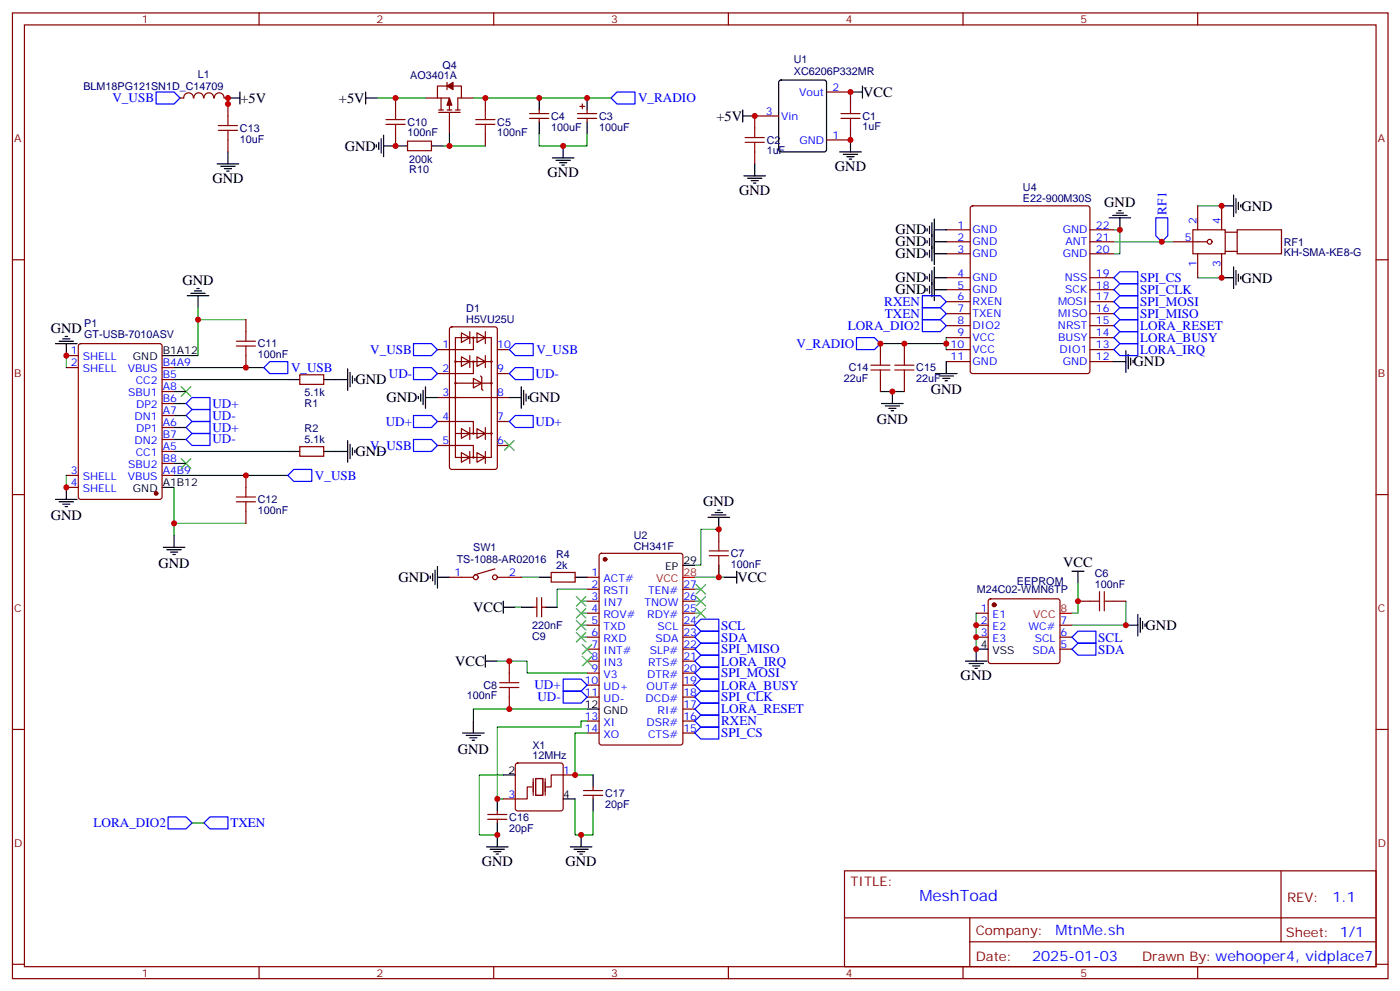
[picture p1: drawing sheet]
<svg xmlns="http://www.w3.org/2000/svg" width="413mm" height="292mm" viewBox="0 0 413 292" stroke-linecap="round" stroke-linejoin="round" font-family="sans-serif">
<g fill="none" stroke="#870000" stroke-width=".35">
<path d="M3.7 3.8h405.3v284.3h-405.3zM7.2 7.3h398.3v277.3h-398.3zM76.3 3.8v3.5M145.5 3.8v3.5M214.6 3.8v3.5M283.8 3.8v3.5M352.9 3.8v3.5M53.1 28.9h1M54.2 28.8a1.41 1.41 0 0 1 1.4-1.5 1.41 1.41 0 0 1 1.4 1.5M57.1 28.8a1.41 1.41 0 0 1 1.5-1.5 1.41 1.41 0 0 1 1.4 1.5M60.1 28.8a1.41 1.41 0 0 1 1.4-1.5 1.41 1.41 0 0 1 1.4 1.5M63.2 28.8a1.41 1.41 0 0 1 1.4-1.5 1.41 1.41 0 0 1 1.4 1.5"/>
<path d="M66.1 28.9h1.1M67.2 30.6v3.5M116.6 28.9v3.5M116.6 39.4v3.6M125.4 28.9h3.5M128.9 28.9h3.5v3.5M129.3 33.1h6.3M129.3 32.4h1.4M130 28.9v3.5M131.7 25.3h-2.8v3.6M131.7 24.3v2.1M131.7 32.4h1.4"/>
<path d="M132.4 33.1v6.3M133.5 25.3h2.5v3.6h-1.1v3.5M134.2 32.4h1.4M136 28.9h3.5M143 28.9v3.5M143 39.4v3.6M156.1 33.4h5.6M156.1 34.9h5.6M158.9 32.4v1M158.9 34.9v1M170.2 33.4h5.6M170.2 34.9h5.6"/>
<path d="M170.9 31.3h1.4M171.6 30.6v1.4M173 32.4v1M173 34.9v1M229.4 34.1h-7v3.6M243.6 27.1h7v3.5M250.6 37.7v3.5h-7M67.2 41.2v3.5M120.1 41.6h7v2.8h-7zM222.4 44.7v3.6M3.7 76.5h3.5M278.8 67.7h7.1"/>
<path d="M278.8 71.2h7.1M278.8 74.7h7.1M286.1 60.8l.5-.2h33.9l.5 .2 .2 .5v48l-.3 .5-.4 .2h-33.9l-.5-.2-.2-.5v-48zM321.2 67.7h7M321.2 71.2h7M321.2 74.7h7M345.9 71.2h9.8M351.5 67.7h9.5v7h-9.5zM352.9 60.6v7.1M352.9 74.7v7.1M360 60.6v7.1M360 74.7v7.1"/>
<path d="M361 74h3.6M361 68.4h3.6M364.6 67.7h13v7h-13zM405.5 76.5h3.5M72.5 94.1v3.5M132.7 96.4l.4-.2h12.7l.7 .5v40.8l-.4 .7h-13l-.6-.4-.1-40.9zM134.2 99.4h10.6v35.3h-10.6zM136 98l2.4 1.4-2.4 1.4zM138.4 97.6v3.6M139.5 99.4v3.5h-10.6M140.5 98l2.5 1.4-2.5 1.4zM143 97.6v3.6"/>
<path d="M278.8 81.8h7.1M278.8 85.3h7.1M278.8 88.8h7.1M278.8 92.4h7.1M278.8 95.9h7.1M278.8 99.4h7.1M321.2 81.8h7M321.2 85.3h7M321.2 88.8h7M321.2 92.4h7M321.2 95.9h7M321.2 99.4h7"/>
<path d="M19.5 108.2h3.6M19.5 104.7h3.6M23.3 101.4l.5-.2h23.3l.6 .4 .1 44.7-.5 .7h-23.5l-.7-.4v-44.7zM47.8 108.2h3.5M47.8 111.8h3.5M47.8 115.3h3.5M47.8 118.8h3.5M72.5 104.7v3.5M88.3 110.3h7.1v2.9h-7.1zM128.9 117.1h21.2M134.2 106.5h10.6M134.2 112.8h10.6"/>
<path d="M136 105.1l2.4 1.4-2.4 1.4zM138.4 104.7v3.5M139.5 111.4l2.5 1.4-2.5 1.4zM139.5 106.5v3.5h-10.6M140.5 105.1l2.5 1.4-2.5 1.4zM141.6 110.7l.4 .4v3.5l.3 .3M143 104.7v3.5M146.5 102.9h3.6M146.5 110h3.6M259.4 101.2v3.5M259.4 111.8v3.5M266.5 101.2v3.5"/>
<path d="M266.5 111.8v3.5M278.8 102.9h7.1M278.8 106.5h7.1M321.2 102.9h7M321.2 106.5h7M19.5 140h3.6M47.8 140h3.5M47.8 122.3h3.5M47.8 125.9h3.5M47.8 129.4h3.5M47.8 132.9h3.5M47.8 136.5h3.5"/>
<path d="M72.5 140v3.5M88.3 131.5h7.1v2.8h-7.1zM128.9 124.1h10.6v3.5M128.9 131.2h10.6v3.5M134.2 127.6h10.6M136 126.2l2.4 1.4-2.4 1.4zM136 133.3l2.4 1.4-2.4 1.4zM138.4 125.9v3.5M138.4 132.9v3.6M140.5 126.2l2.5 1.4-2.5 1.4zM140.5 133.3l2.5 1.4-2.5 1.4zM143 125.9v3.5"/>
<path d="M143 132.9v3.6M146.5 124.1h3.6M146.5 131.2h3.6M3.7 145.6h3.5M19.5 143.5h3.6M72.5 150.6v3.5M211.8 155.9v3.5M405.5 145.6h3.5M132.4 170h7.1M145.8 167.5l-6 1.8M146.5 170h7.1M157.1 178.8h1.1"/>
<path d="M158.2 176v5.6M159.6 176v5.6M159.6 178.8h1.1M162.4 168.6h7.1v2.8h-7.1zM173 170h3.5M173 173.5h3.5M173 177h3.5M176.8 163.1l.4-.2h23.3l.7 .4v55.4l-.4 .6-23.6 .1-.6-.5-.1-55.3zM201.2 173.5h3.6M201.2 177h3.6M211.8 166.4v3.6M291.4 176.5l.5-.2h19.7l.5 .2 .2 .5v17.7l-.2 .5-.5 .2h-19.7l-.5-.3-.2-.4v-17.7z"/>
<path d="M317.6 177h3.6M328.2 177h3.6M150.1 194.7v3.5M173 180.6h3.5M173 184.1h3.5M173 187.6h3.5M173 191.1h3.5M173 194.7h3.5M173 198.2h3.5M201.2 180.6h3.6M201.2 184.1h3.6M201.2 187.6h3.6"/>
<path d="M201.2 191.1h3.6M201.2 194.7h3.6M201.2 198.2h3.6M287.7 180.6h3.5M287.7 184.1h3.5M287.7 187.6h3.5M312.3 184.1h3.6M312.3 187.6h3.6M312.3 191.1h3.6M3.7 214.8h3.5M150.1 205.2v3.6M173 201.7h3.5"/>
<path d="M173 205.2h3.5M173 212.3h3.5M173 215.8h3.5M201.2 201.7h3.6M201.2 205.2h3.6M201.2 212.3h3.6M201.2 215.8h3.6M201.2 208.8h3.6M405.5 214.8h3.5M143.7 239.8h5.7M146.5 238.8v1M148.3 235.2h3.5"/>
<path d="M152.1 224.9l.4-.3h12.7l.5 .3 .2 .5v12.7l-.2 .5-.5 .2h-12.7l-.5-.3-.2-.4v-12.7zM165.9 228.2h3.6M171.9 232.8h5.7M171.9 234.2h5.7M174.8 231.7v1.1M174.8 234.2v1M143.7 241.2h5.7M146.5 241.2v1.1M248.8 256.4h156.7v28.2h-156.7zM377.5 256.4v20.9M248.9 270.2h156.5M285.8 277.3h119.6"/>
<path d="M285.8 270.2v14.2M3.7 283.9h3.5M76.3 284.6v3.5M145.5 284.6v3.5M214.6 284.6v3.5M283.8 284.6v3.5M352.9 284.6v3.5M405.5 283.9h3.5"/>
<circle cx="356.4" cy="71.2" r=".71"/>
<circle cx="139.5" cy="99.4" r=".18"/>
<circle cx="134.2" cy="117.1" r=".18"/>
<circle cx="134.2" cy="112.8" r=".18"/>
<circle cx="134.2" cy="106.5" r=".18"/>
<circle cx="139.5" cy="106.5" r=".18"/>
<circle cx="144.8" cy="112.8" r=".18"/>
<circle cx="144.8" cy="106.5" r=".18"/>
<circle cx="139.5" cy="134.7" r=".18"/>
<circle cx="139.5" cy="127.6" r=".18"/>
<circle cx="144.8" cy="127.6" r=".18"/>
<circle cx="140.2" cy="170" r=".71"/>
<circle cx="145.8" cy="170" r=".71"/>
</g>
<g fill="#870000" stroke="#870000" stroke-width=".35">
<path d="M132.4 28.9l.7 2.1h-1.4z"/>
<path d="M131.7 25.3l1.8-1v2.1z"/>
<circle cx="178.3" cy="164.7" r=".53"/>
<circle cx="46" cy="145.3" r=".53"/>
<circle cx="292.9" cy="178.1" r=".53"/>
</g>
<g fill="none" stroke="#000" stroke-width=".35">
<path d="M67.2 28.9h3.5M70.7 27.1v3.5M107.7 28.9h3.6M107.7 27.1v3.5M113 39.8v6.3M158.9 28.9v3.5M158.9 35.9v3.5M173 28.9v3.5M173 35.9v3.5M218.9 34.1h3.5M218.9 32.4v3.5M229.7 23.8l.5-.2h12.7l.6 .4 .1 20-.5 .7h-12.9l-.7-.4-.1-20z"/>
<path d="M250.6 27.1h3.5M254.1 25.3v3.6M64 48.3h6.3M65.1 49h4.2M66.1 49.7h2.1M66.8 50.4h.7M67.2 44.7v3.6M110.9 42.6v.7M111.6 41.9v2.1M112.3 40.9v4.2M113 43h7.1M127.1 43h3.6"/>
<path d="M162.8 46.5h6.3M163.8 47.2h4.3M164.9 47.9h2.1M165.6 48.6h.7M165.9 43v3.5M219.2 51.8h6.4M220.3 52.5h4.2M221.3 53.2h2.1M222 53.9h.7M222.4 48.3v3.5M247.4 44.7h6.4M248.5 45.4h4.2"/>
<path d="M249.6 46.1h2.1M250.3 46.8h.7M250.6 41.2v3.5M363.5 57.4v6.4M364.2 58.5v4.2M364.9 59.5v2.2M273.2 67.3v.7M273.2 70.8v.7M273.2 74.4v.7M273.9 66.6v2.1M273.9 70.1v2.1M273.9 73.7v2.1"/>
<path d="M274.6 65.5v11.3M274.6 79.7v7.7M275.3 67.7h3.5M275.3 64.5v13.4M275.3 78.6v9.9M275.3 71.2h3.5M275.3 74.7h3.5M326.8 64.1h6.4M327.9 63.4h4.2M328.9 62.7h2.1M329.6 62h.7M330 64.1v3.6"/>
<path d="M360 60.6h3.5M363.5 78.6v6.3M364.2 79.7v4.2M365.6 60.3v.7M18.5 99.8h2.1M19.2 99.1h.7M55.2 87.1h6.3M56.2 86.4h4.3M57.3 85.7h2.1M58 84.9h.7M58.3 87.1v3.5M273.2 81.4v.7"/>
<path d="M273.2 84.9v.8M273.9 80.7v2.1M273.9 84.2v2.2M275.3 81.8h3.5M275.3 85.3h3.5M360 81.8h3.5M364.9 80.7v2.1M365.6 81.4v.7M16.4 101.2h6.3M17.4 100.5h4.3M19.5 101.2v3.5M47.8 104.7h3.5"/>
<path d="M84.8 111.8h3.5M95.4 111.8h7M102.4 108.6v6.3M103.2 109.6v4.3M103.9 110.7v2.1M104.6 111.4v.7M123.3 116.7v.7M124 116v2.1M124.7 114.9v4.3M125.4 117.1h3.5M125.4 113.9v6.3M150.1 117.1h3.5"/>
<path d="M153.6 113.9v6.3M154.3 114.9v4.3M155 116v2.1M155.7 116.7v.7M259.8 118.8h6.3M260.8 119.5h4.3M263 115.3v3.5M275.7 110h6.3M276.7 110.7h4.3M277.8 111.4h2.1M278.5 112.1h.7M278.8 106.5v3.5"/>
<path d="M328.2 106.5h3.6M331.8 103.3v6.3M332.5 104.4v4.2M333.2 105.4v2.1M333.9 106.1v.7M84.8 132.9h3.5M95.4 132.9h7M102.4 129.8v6.3M103.2 130.8v4.2M103.9 131.9v2.1M104.6 132.6v.7M261.9 120.2h2.1"/>
<path d="M262.6 120.9h.7M16.4 147h6.3M17.4 147.7h4.3M18.5 148.4h2.1M19.2 149.2h.7M19.5 143.5v3.5M47.8 143.5h3.5M51.3 157.6v3.5M208.6 152.3h6.4M209.7 151.6h4.2M210.7 150.9h2.2M211.5 150.2h.7"/>
<path d="M211.8 152.3v3.6M48.1 161.1h6.4M49.2 161.9h4.2M50.2 162.6h2.2M50.9 163.3h.7M126.8 169.6v.7M127.5 168.9v2.1M128.2 167.9v4.2M128.9 170h3.5M128.9 166.8v6.3M148.3 178.8h3.5M148.3 177v3.6"/>
<path d="M153.6 178.8h3.5M158.9 170h3.5M160.7 178.8h3.5M169.5 170h3.5M201.2 166.4h3.6M213.6 170h3.5M217.1 168.2v3.5M315.9 168.2h3.5M317.6 168.2v3.5M143 194.7h3.5M143 192.9v3.5M284.5 194.7h6.3"/>
<path d="M285.5 195.4h4.3M286.6 196.1h2.1M287.3 196.8h.7M291.2 191.1h-3.5v3.6M331.8 184.1h3.5M335.3 180.9v6.4M336 182v4.2M336.7 183v2.1M337.4 183.7v.7M136.3 215.8h6.4M137.4 216.5h4.2M138.4 217.2h2.1"/>
<path d="M139.1 217.9h.7M139.5 212.3v3.5M173 208.8h3.5M146.5 235.2v3.6M148.3 228.2h3.5M165.9 235.2h3.6M174.8 228.2v3.5M174.8 235.2v3.6M143.4 249.3h6.3M144.4 250h4.3M145.5 250.8h2.1M146.2 251.5h.7"/>
<path d="M146.5 242.3v7M168.1 249.3h6.3M169.1 250h4.3M170.2 250.8h2.1M170.9 251.5h.7M171.2 245.8v3.5"/>
</g>
<path d="M201.2 170h3.6M312.3 180.6h3.6" fill="none" stroke="#f00" stroke-width=".35"/>
<g fill="none" stroke="#008700" stroke-width=".35">
<path d="M67.2 28.9v1.7M111.3 28.9h14.1M132.4 39.4v3.6M139.5 28.9h40.6M158.9 39.4v3.6h14.1v-3.6M130.7 43h12.3M328.2 67.7h1.8v7h-1.8M328.2 71.2h17.7M352.9 60.6h7.1M58.3 90.6v14.1h-7M58.3 94.1h14.2M278.8 99.4v3.5"/>
<path d="M352.9 81.8h7.1M19.5 104.7v3.5M51.3 108.2h26.5M51.3 115.3h3.5M51.3 118.8h3.5M51.3 111.8h33.5M259.4 115.3h7.1M259.4 101.2h19.4M19.5 140v3.5M51.3 140h33.5M51.3 129.4h3.5M51.3 136.5h3.5"/>
<path d="M51.3 132.9h33.5M51.3 125.9h3.5M51.3 122.3h3.5M51.3 143.5v14.1M51.3 154.1h21.2M211.8 155.9h-5.3v10.5h-1.7M151.8 178.8h1.8M153.6 170h5.3M171.2 177h1.8M173 173.5h-8.8v5.3M204.8 170h8.8M204.8 177h1.7"/>
<path d="M204.8 173.5h1.7M211.8 166.4v3.6M317.6 171.7v8.9h-1.7M331.8 177v7.1h-15.9M146.5 194.7h8.9v3.5h17.6M171.2 180.6h1.8M171.2 184.1h1.8M171.2 187.6h1.8M204.8 180.6h1.7M287.7 180.6v10.5M173 215.8h-3.5v12.4h5.3M173 212.3h-1.8v1.8h-24.7v21.1h1.8"/>
<path d="M173 208.8h-33.5v3.5M148.3 228.2h-7v17.6h5.2M169.5 235.2v10.6h5.3v-7M56.6 242.3h3.5"/>
</g>
<g fill="none" stroke="#00f" stroke-width=".35">
<path d="M46 27.1h5.3l1.8 1.8-1.8 1.7h-5.3zM180.1 28.9l1.7-1.8h5.3v3.5h-5.3zM340.6 64.1h3.5v5.3l-1.8 1.8-1.7-1.8zM252.4 99.4h5.3l1.7 1.8-1.7 1.7h-5.3zM271.8 87.1h5.3l1.7 1.7-1.7 1.8h-5.3zM271.8 90.6h5.3l1.7 1.8-1.7 1.7h-5.3zM271.8 94.1h5.3l1.7 1.8-1.7 1.7h-5.3zM328.2 81.8l1.8-1.8h5.3v3.5h-5.3zM328.2 99.4l1.8-1.8h5.3v3.6h-5.3zM328.2 88.8l1.8-1.7h5.3v3.5h-5.3zM330 83.5h5.3v3.6h-5.3l-1.8-1.8zM330 94.1h5.3v3.5h-5.3l-1.8-1.7z"/>
<path d="M330 90.6h5.3v3.5h-5.3l-1.8-1.7zM54.8 118.8l1.8-1.7h5.3v3.5h-5.3zM77.8 108.2l1.7-1.7h5.3v3.5h-5.3zM121.8 108.2h5.3l1.8 1.8-1.8 1.8h-5.3zM121.8 101.2h5.3l1.8 1.7-1.8 1.8h-5.3zM150.1 102.9l1.7-1.7h5.3v3.5h-5.3zM151.8 108.2h5.3v3.6h-5.3l-1.7-1.8zM330 101.2h5.3v3.5h-5.3l-1.8-1.8zM54.8 122.3l1.8-1.7h5.3v3.5h-5.3zM54.8 129.4l1.8-1.8h5.3v3.6h-5.3zM56.6 124.1h5.3v3.5h-5.3l-1.8-1.7zM84.8 140l1.8-1.8h5.3v3.5h-5.3z"/>
<path d="M121.8 129.4h5.3l1.8 1.8-1.8 1.7h-5.3zM121.8 122.3h5.3l1.8 1.8-1.8 1.8h-5.3zM150.1 124.1l1.7-1.8h5.3v3.6h-5.3zM165.9 200h5.3l1.8 1.7-1.8 1.8h-5.3zM204.8 198.2l1.7-1.8h5.3v3.6h-5.3zM204.8 191.1l1.7-1.7h5.3v3.5h-5.3zM204.8 184.1l1.7-1.8h5.3v3.5h-5.3zM204.8 187.6l1.7-1.8h5.3v3.6h-5.3zM206.5 192.9h5.3v3.5h-5.3l-1.7-1.7zM315.9 187.6l1.7-1.8h5.3v3.6h-5.3zM317.6 189.4h5.3v3.5h-5.3l-1.7-1.8zM165.9 203.5h5.3l1.8 1.7-1.8 1.8h-5.3z"/>
<path d="M204.8 215.8l1.7-1.7h5.3v3.5h-5.3zM204.8 205.2l1.7-1.7h5.3v3.5h-5.3zM204.8 208.8l1.7-1.8h5.3v3.5h-5.3zM204.8 201.7l1.7-1.7h5.3v3.5h-5.3zM206.5 210.5h5.3v3.6h-5.3l-1.7-1.8zM49.5 240.5h5.3l1.8 1.8-1.8 1.8h-5.3zM60.1 242.3l1.8-1.8h5.3v3.6h-5.3z"/>
</g>
<g fill="none" stroke="#3c3" stroke-width=".35">
<path d="M53.4 113.9l2.8 2.8M56.2 113.9l-2.8 2.8M53.4 135l2.8 2.9M56.2 135l-2.8 2.9M148.7 129.8l2.8 2.8M151.5 129.8l-2.8 2.8M169.8 175.6l2.8 2.8M169.8 179.1l2.8 2.9M172.6 175.6l-2.8 2.8M172.6 179.1l-2.8 2.9M205.1 179.1l2.8 2.9M205.1 172.1l2.8 2.8"/>
<path d="M205.1 175.6l2.8 2.8M207.9 179.1l-2.8 2.9M207.9 172.1l-2.8 2.8M207.9 175.6l-2.8 2.8M169.8 186.2l2.8 2.8M169.8 182.7l2.8 2.8M171.6 189.7l2.8 2.8M171.6 193.3l2.8 2.8M172.6 186.2l-2.8 2.8M172.6 182.7l-2.8 2.8M174.4 189.7l-2.8 2.8M174.4 193.3l-2.8 2.8"/>
</g>
<g fill="none" stroke="#a10000" stroke-width=".35">
<path d="M64.3 38.4h5.7M64.3 37h5.7M67.2 34.1v2.9M67.2 38.4v2.8M113.7 36.6h5.7M113.7 35.2h5.7M116.6 32.4v2.8M116.6 36.6v2.8M140.2 36.6h5.6M140.2 35.2h5.6M143 32.4v2.8M143 36.6v2.8"/>
<path d="M222.4 37.7v2.8M247.8 33.4h5.6M247.8 34.9h5.6M250.6 30.6v2.8M250.6 34.9v2.8M219.6 40.5h5.6M219.6 41.9h5.6M222.4 41.9v2.8M72.5 97.6v2.9M69.6 101.9h5.7M69.6 100.5h5.7M72.5 101.9v2.8"/>
<path d="M256.6 108.9h5.7M256.6 107.5h5.7M259.4 104.7v2.8M259.4 108.9v2.9M263.7 108.9h5.6M263.7 107.5h5.6M266.5 104.7v2.8M266.5 108.9v2.9M69.6 147.7h5.7M69.6 146.3h5.7M72.5 143.5v2.8M72.5 147.7v2.9"/>
<path d="M211.8 159.4v2.8M209 163.6h5.6M209 162.2h5.6M211.8 163.6v2.8M321.2 177h2.8M324 174.2v5.6M325.4 177h2.8M325.4 174.2v5.6M150.1 198.2v2.8M147.2 202.4h5.7M147.2 201h5.7M150.1 202.4v2.8"/>
</g>
<path d="M156.8 231.7h-1.4v3.5h-3.6M157.1 229.2v5M157.8 229.2h2.1v5h-2.1zM160.7 229.2v5M165.9 228.2h-3.5v3.5h-1.4" fill="none" stroke="#870012" stroke-width=".35"/>
<g fill="#c00">
<circle cx="278.8" cy="101.2" r=".88"/>
<circle cx="266.5" cy="101.2" r=".88"/>
<circle cx="263" cy="115.3" r=".88"/>
<circle cx="211.8" cy="170" r=".88"/>
<circle cx="19.5" cy="104.7" r=".88"/>
<circle cx="19.5" cy="143.5" r=".88"/>
<circle cx="287.7" cy="191.1" r=".88"/>
<circle cx="287.7" cy="184.1" r=".88"/>
<circle cx="287.7" cy="187.6" r=".88"/>
<circle cx="330" cy="67.7" r=".88"/>
<circle cx="342.3" cy="71.2" r=".88"/>
<circle cx="331.8" cy="184.1" r=".88"/>
<circle cx="171.2" cy="245.8" r=".88"/>
<circle cx="169.5" cy="228.2" r=".88"/>
<circle cx="146.5" cy="245.8" r=".88"/>
<circle cx="146.5" cy="235.2" r=".88"/>
<circle cx="250.6" cy="41.2" r=".88"/>
<circle cx="250.6" cy="27.1" r=".88"/>
<circle cx="222.4" cy="34.1" r=".88"/>
<circle cx="259.4" cy="101.2" r=".88"/>
<circle cx="158.9" cy="28.9" r=".88"/>
<circle cx="132.4" cy="43" r=".88"/>
<circle cx="165.9" cy="43" r=".88"/>
<circle cx="173" cy="28.9" r=".88"/>
<circle cx="51.3" cy="154.1" r=".88"/>
<circle cx="58.3" cy="94.1" r=".88"/>
<circle cx="67.2" cy="28.9" r=".88"/>
<circle cx="72.5" cy="108.2" r=".88"/>
<circle cx="72.5" cy="140" r=".88"/>
<circle cx="143" cy="28.9" r=".88"/>
<circle cx="116.6" cy="43" r=".88"/>
<circle cx="116.6" cy="28.9" r=".88"/>
<circle cx="317.6" cy="177" r=".88"/>
<circle cx="150.1" cy="208.8" r=".88"/>
<circle cx="150.1" cy="194.7" r=".88"/>
<circle cx="211.8" cy="155.9" r=".88"/>
<circle cx="67.2" cy="30.6" r=".88"/>
<circle cx="360" cy="60.6" r=".88"/>
<circle cx="360" cy="81.8" r=".88"/>
</g>
<text font-size="4.6" fill="#00f" x="270.9" y="265.4">MeshToad</text>
<g font-size="4.2">
<text x="254.3" y="28.5">VCC</text>
<text x="70.9" y="30.3">+5V</text>
<text x="99.9" y="30.3">+5V</text>
<text x="211.1" y="35.6">+5V</text>
<text x="101.6" y="44.4">GND</text>
<text x="62.6" y="53.9">GND</text>
<text x="161.4" y="52.1">GND</text>
<text x="246" y="50.4">GND</text>
<text x="217.8" y="57.4">GND</text>
<text x="325.4" y="60.9">GND</text>
<text x="365.8" y="62">GND</text>
<text x="263.8" y="69">GND</text>
<text x="263.8" y="72.6">GND</text>
<text x="263.8" y="76.1">GND</text>
<text x="53.8" y="83.8">GND</text>
<text x="263.8" y="83.1">GND</text>
<text x="365.8" y="83.2">GND</text>
<text x="263.8" y="86.7">GND</text>
<text x="15" y="97.9">GND</text>
<text x="334" y="107.8">GND</text>
<text x="104.7" y="113.1">GND</text>
<text x="113.9" y="118.5">GND</text>
<text x="155.9" y="118.5">GND</text>
<text x="274.2" y="116">GND</text>
<text x="258.4" y="124.8">GND</text>
<text x="104.7" y="134.3">GND</text>
<text x="207.2" y="149.1">GND</text>
<text x="15" y="153">GND</text>
<text x="46.7" y="167.2">GND</text>
<text x="313.3" y="167.1">VCC</text>
<text x="117.4" y="171.4">GND</text>
<text x="217.3" y="171.3">VCC</text>
<text x="139.4" y="180.2">VCC</text>
<text x="337.6" y="185.5">GND</text>
<text x="134.1" y="196.1">VCC</text>
<text x="283.1" y="200.3">GND</text>
<text x="134.9" y="221.9">GND</text>
<text x="142" y="255">GND</text>
<text x="166.7" y="255">GND</text>
</g>
<g font-size="4.2" fill="#00f">
<text x="392.6" y="265.7">1.1</text>
<text x="311" y="275.2">MtnMe.sh</text>
<text x="304.1" y="283">2025-01-03</text>
</g>
<g font-size="3.9" fill="#00f">
<text x="33.1" y="30">V_USB</text>
<text x="188" y="30.2">V_RADIO</text>
<text x="343.7" y="63.2" transform="rotate(-90 343.7 63.2)">RF1</text>
<text x="336" y="83">SPI_CS</text>
<text x="336" y="86.5">SPI_CLK</text>
<text x="336" y="90">SPI_MOSI</text>
<text x="260.6" y="90.1">RXEN</text>
<text x="260.8" y="93.6">TXEN</text>
<text x="336" y="93.5">SPI_MISO</text>
<text x="249.8" y="97.1">LORA_DIO2</text>
<text x="336" y="100.6">LORA_BUSY</text>
<text x="336" y="97.1">LORA_RESET</text>
<text x="109.1" y="104.2">V_USB</text>
<text x="158.1" y="104.3">V_USB</text>
<text x="234.7" y="102.4">V_RADIO</text>
<text x="336" y="104.1">LORA_IRQ</text>
<text x="85.8" y="109.5">V_USB</text>
<text x="114.6" y="111.4">UD-</text>
<text x="157.8" y="111.2">UD-</text>
<text x="62.6" y="120">UD+</text>
<text x="62.6" y="123.5">UD-</text>
<text x="113.7" y="125.4">UD+</text>
<text x="157.8" y="125.3">UD+</text>
<text x="62.6" y="127.1">UD+</text>
<text x="62.6" y="130.6">UD-</text>
<text x="109.1" y="132.5">V_USB</text>
<text x="92.8" y="141.3">V_USB</text>
<text x="212.5" y="185.4">SCL</text>
<text x="212.5" y="188.9">SDA</text>
<text x="323.6" y="188.9">SCL</text>
<text x="212.5" y="192.3">SPI_MISO</text>
<text x="212.5" y="196.1">LORA_IRQ</text>
<text x="323.6" y="192.5">SDA</text>
<text x="157.5" y="203">UD+</text>
<text x="212.5" y="203.1">LORA_BUSY</text>
<text x="212.5" y="199.3">SPI_MOSI</text>
<text x="158.4" y="206.5">UD-</text>
<text x="212.5" y="206.4">SPI_CLK</text>
<text x="212.5" y="210">LORA_RESET</text>
<text x="212.5" y="213.5">RXEN</text>
<text x="212.5" y="217">SPI_CS</text>
<text x="27.6" y="243.5">LORA_DIO2</text>
<text x="67.9" y="243.5">TXEN</text>
</g>
<g font-size="3.9" fill="#800">
<text x="250.6" y="261">TITLE:</text>
<text x="379.2" y="265.7">REV:</text>
<text x="287.5" y="275.2">Company:</text>
<text x="378.9" y="275.8">Sheet: 1/1</text>
<text x="287.5" y="282.9">Date:</text>
<text x="336.6" y="282.9">Drawn By: wehooper4, vidplace7</text>
</g>
<g font-size="3.2" fill="#800">
<text x="41.8" y="6.8">1</text>
<text x="110.9" y="6.8">2</text>
<text x="180.1" y="6.8">3</text>
<text x="249.2" y="6.8">4</text>
<text x="318.3" y="6.8">5</text>
<text x="4.2" y="41.9">A</text>
<text x="406" y="41.9">A</text>
<text x="4.2" y="111.1">B</text>
<text x="406" y="111.1">B</text>
<text x="4.2" y="180.2">C</text>
<text x="406" y="180.2">C</text>
<text x="4.2" y="249.3">D</text>
<text x="406" y="249.3">D</text>
<text x="41.8" y="287.6">1</text>
<text x="110.9" y="287.6">2</text>
<text x="180.1" y="287.6">3</text>
<text x="249.2" y="287.6">4</text>
<text x="318.3" y="287.6">5</text>
</g>
<g font-size="3.2" fill="#000080">
<text x="58.3" y="23.1">L1</text>
<text x="120.9" y="23.2">AO3401A</text>
<text x="130.4" y="20.3">Q4</text>
<text x="233.9" y="22">XC6206P332MR</text>
<text x="233.9" y="18.6">U1</text>
<text x="24.6" y="26.4">BLM18PG121SN1D_C14709</text>
<text x="162.4" y="35.3">C4</text>
<text x="176.5" y="35.3">C3</text>
<text x="254.1" y="35.2">C1</text>
<text x="70.7" y="42">10uF</text>
<text x="70.7" y="38.8">C13</text>
<text x="120.1" y="40.1">100nF</text>
<text x="120.1" y="37">C10</text>
<text x="146.5" y="40.1">100nF</text>
<text x="146.5" y="37">C5</text>
<text x="162.4" y="38.5">100uF</text>
<text x="176.5" y="38.5">100uF</text>
<text x="254.1" y="38.4">1uF</text>
<text x="120.6" y="47.9">200k</text>
<text x="225.9" y="45.4">1uF</text>
<text x="225.9" y="42.3">C2</text>
<text x="120.6" y="51.1">R10</text>
<text x="301.4" y="59.5">E22-900M30S</text>
<text x="301.4" y="56.4">U4</text>
<text x="378.3" y="75.5">KH-SMA-KE8-G</text>
<text x="378.3" y="72.3">RF1</text>
<text x="137.4" y="95.2">H5VU25U</text>
<text x="137.4" y="92">D1</text>
<text x="24.8" y="99.4">GT-USB-7010ASV</text>
<text x="24.8" y="96.1">P1</text>
<text x="76" y="105.4">100nF</text>
<text x="76" y="102.2">C11</text>
<text x="248.7" y="112.5">22uF</text>
<text x="250.1" y="109.4">C14</text>
<text x="270" y="112.5">22uF</text>
<text x="270" y="109.4">C15</text>
<text x="89.8" y="116.7">5.1k</text>
<text x="89.8" y="119.9">R1</text>
<text x="89.8" y="130.5">5.1k</text>
<text x="89.8" y="127.3">R2</text>
<text x="76" y="148.1">C12</text>
<text x="76" y="151.3">100nF</text>
<text x="186.8" y="161.9">CH341F</text>
<text x="186.8" y="158.6">U2</text>
<text x="134.6" y="165.9">TS-1088-AR02016</text>
<text x="139.5" y="162.3">SW1</text>
<text x="163.8" y="167.5">2k</text>
<text x="163.8" y="164.3">R4</text>
<text x="215.3" y="167.1">100nF</text>
<text x="215.3" y="164">C7</text>
<text x="299.7" y="172.2">EEPROM</text>
<text x="322.6" y="173.1">100nF</text>
<text x="322.6" y="170">C6</text>
<text x="287.9" y="174.6">M24C02-WMN6TP</text>
<text x="156.8" y="185.1">220nF</text>
<text x="156.8" y="188.3">C9</text>
<text x="142.5" y="202.8">C8</text>
<text x="137.5" y="206">100nF</text>
<text x="156.9" y="220.4">X1</text>
<text x="156.9" y="223.6">12MHz</text>
<text x="178.3" y="237.8">20pF</text>
<text x="178.3" y="234.6">C17</text>
<text x="150.1" y="244.8">20pF</text>
<text x="150.1" y="241.7">C16</text>
</g>
<g font-size="3.2" fill="#00f">
<text x="235.5" y="28.2">Vout</text>
<text x="245.3" y="26.7">2</text>
<text x="225.7" y="33.8">3</text>
<text x="230.2" y="35.2">Vin</text>
<text x="245.3" y="40.9">1</text>
<text x="235.6" y="42.3">GND</text>
<text x="352.6" y="65.9" transform="rotate(-90 352.6 65.9)">2</text>
<text x="359.6" y="65.9" transform="rotate(-90 359.6 65.9)">4</text>
<text x="282.1" y="67.3">1</text>
<text x="282.1" y="70.8">2</text>
<text x="286.6" y="68.7">GND</text>
<text x="313.2" y="68.7">GND</text>
<text x="322.9" y="70.8">21</text>
<text x="322.9" y="67.3">22</text>
<text x="349.1" y="70.8">5</text>
<text x="282.1" y="74.4">3</text>
<text x="286.6" y="72.2">GND</text>
<text x="286.6" y="75.8">GND</text>
<text x="313.2" y="75.8">GND</text>
<text x="314" y="72.2">ANT</text>
<text x="322.9" y="74.4">20</text>
<text x="282.1" y="81.4">4</text>
<text x="286.6" y="82.8">GND</text>
<text x="313.7" y="82.8">NSS</text>
<text x="322.9" y="81.4">19</text>
<text x="352.6" y="78.5" transform="rotate(-90 352.6 78.5)">1</text>
<text x="359.6" y="78.5" transform="rotate(-90 359.6 78.5)">3</text>
<text x="282.1" y="84.9">5</text>
<text x="282.1" y="88.5">6</text>
<text x="286.6" y="86.4">GND</text>
<text x="286.6" y="89.9">RXEN</text>
<text x="311.8" y="89.9">MOSI</text>
<text x="313.9" y="86.4">SCK</text>
<text x="322.9" y="88.5">17</text>
<text x="322.9" y="84.9">18</text>
<text x="282.1" y="92">7</text>
<text x="282.1" y="95.5">8</text>
<text x="286.6" y="93.4">TXEN</text>
<text x="311.8" y="93.4">MISO</text>
<text x="322.9" y="95.5">15</text>
<text x="322.9" y="92">16</text>
<text x="282.1" y="99.1">9</text>
<text x="286.6" y="96.9">DIO2</text>
<text x="286.6" y="100.5">VCC</text>
<text x="311.8" y="96.9">NRST</text>
<text x="311.8" y="100.5">BUSY</text>
<text x="322.9" y="99.1">14</text>
<text x="20.9" y="107.9">2</text>
<text x="20.9" y="104.4">1</text>
<text x="24.4" y="106.1">SHELL</text>
<text x="47.9" y="107.9">B4A9</text>
<text x="130.4" y="102.6">1</text>
<text x="146.5" y="102.6">10</text>
<text x="280.1" y="102.6">10</text>
<text x="280.1" y="106.1">11</text>
<text x="286.6" y="104">VCC</text>
<text x="286.6" y="107.5">GND</text>
<text x="312.2" y="104">DIO1</text>
<text x="313.2" y="107.5">GND</text>
<text x="322.9" y="106.1">12</text>
<text x="322.9" y="102.6">13</text>
<text x="24.4" y="109.6">SHELL</text>
<text x="37.6" y="109.6">VBUS</text>
<text x="40" y="113.2">CC2</text>
<text x="47.9" y="111.4">B5</text>
<text x="130.4" y="109.6">2</text>
<text x="146.5" y="109.6">9</text>
<text x="37.8" y="116.7">SBU1</text>
<text x="47.9" y="114.9">A8</text>
<text x="47.9" y="118.5">B6</text>
<text x="130.4" y="116.7">3</text>
<text x="146.5" y="116.7">8</text>
<text x="39.6" y="123.8">DN1</text>
<text x="40.1" y="120.2">DP2</text>
<text x="47.9" y="122">A7</text>
<text x="47.9" y="125.5">A6</text>
<text x="130.4" y="123.8">4</text>
<text x="146.5" y="123.8">7</text>
<text x="39.6" y="130.8">DN2</text>
<text x="40.1" y="127.3">DP1</text>
<text x="47.9" y="129">B7</text>
<text x="130.4" y="130.8">5</text>
<text x="146.5" y="130.8">6</text>
<text x="37.8" y="137.9">SBU2</text>
<text x="40" y="134.3">CC1</text>
<text x="47.9" y="132.6">A5</text>
<text x="47.9" y="136.1">B8</text>
<text x="20.9" y="143.2">4</text>
<text x="20.9" y="139.6">3</text>
<text x="24.4" y="141.4">SHELL</text>
<text x="37.6" y="141.4">VBUS</text>
<text x="47.9" y="139.6">A4B9</text>
<text x="24.4" y="144.9">SHELL</text>
<text x="133.9" y="169.6">1</text>
<text x="150.1" y="169.6">2</text>
<text x="174.3" y="169.6">1</text>
<text x="174.3" y="173.1">2</text>
<text x="177.8" y="171.4">ACT#</text>
<text x="201.4" y="173.1">27</text>
<text x="174.3" y="176.7">3</text>
<text x="177.8" y="174.9">RSTI</text>
<text x="177.8" y="178.4">IN7</text>
<text x="190" y="178.4">TNOW</text>
<text x="191" y="174.9">TEN#</text>
<text x="201.4" y="176.7">26</text>
<text x="174.3" y="180.2">4</text>
<text x="174.3" y="183.7">5</text>
<text x="177.8" y="182">ROV#</text>
<text x="177.8" y="185.5">TXD</text>
<text x="190.7" y="182">RDY#</text>
<text x="193.8" y="185.5">SCL</text>
<text x="201.4" y="183.7">24</text>
<text x="201.4" y="180.2">25</text>
<text x="289" y="180.2">1</text>
<text x="289" y="183.7">2</text>
<text x="292.5" y="182">E1</text>
<text x="292.5" y="185.5">E2</text>
<text x="303.1" y="185.5">WC#</text>
<text x="312.5" y="183.7">7</text>
<text x="174.3" y="187.3">6</text>
<text x="174.3" y="190.8">7</text>
<text x="177.8" y="189">RXD</text>
<text x="193.1" y="189">SDA</text>
<text x="201.4" y="190.8">22</text>
<text x="201.4" y="187.3">23</text>
<text x="289" y="187.3">3</text>
<text x="292.5" y="189">E3</text>
<text x="304.9" y="189">SCL</text>
<text x="312.5" y="190.8">5</text>
<text x="312.5" y="187.3">6</text>
<text x="174.3" y="194.3">8</text>
<text x="174.3" y="197.8">9</text>
<text x="177.8" y="192.5">INT#</text>
<text x="177.8" y="196.1">IN3</text>
<text x="191" y="196.1">RTS#</text>
<text x="191.5" y="192.5">SLP#</text>
<text x="201.4" y="197.8">20</text>
<text x="201.4" y="194.3">21</text>
<text x="304.3" y="192.5">SDA</text>
<text x="172.3" y="201.4">10</text>
<text x="177.8" y="199.6">V3</text>
<text x="177.8" y="203.1">UD+</text>
<text x="190.5" y="203.1">OUT#</text>
<text x="190.7" y="199.6">DTR#</text>
<text x="201.4" y="201.4">19</text>
<text x="172.3" y="204.9">11</text>
<text x="177.8" y="206.7">UD-</text>
<text x="190.2" y="206.7">DCD#</text>
<text x="201.4" y="208.4">17</text>
<text x="201.4" y="204.9">18</text>
<text x="172.3" y="211.9">13</text>
<text x="172.3" y="215.5">14</text>
<text x="177.8" y="213.7">XI</text>
<text x="190.5" y="213.7">DSR#</text>
<text x="193.8" y="210.2">RI#</text>
<text x="201.4" y="215.5">15</text>
<text x="201.4" y="211.9">16</text>
<text x="177.8" y="217.2">XO</text>
<text x="191" y="217.2">CTS#</text>
<text x="165.9" y="227.8">1</text>
<text x="149.8" y="234.9">3</text>
</g>
<g font-size="3.2">
<text x="39.2" y="106.1">GND</text>
<text x="47.9" y="104.4">B1A12</text>
<text x="47.9" y="143.2">A1B12</text>
<text x="39.2" y="144.9">GND</text>
<text x="196" y="167.9">EP</text>
<text x="201.4" y="166.1">29</text>
<text x="289" y="190.8">4</text>
<text x="292.5" y="192.5">VSS</text>
<text x="172.3" y="208.4">12</text>
<text x="177.8" y="210.2">GND</text>
<text x="149.8" y="227.8">2</text>
<text x="165.9" y="234.9">4</text>
</g>
<g font-size="3.2" fill="#f00">
<text x="193.3" y="171.4">VCC</text>
<text x="201.4" y="169.6">28</text>
<text x="304.4" y="182">VCC</text>
<text x="312.5" y="180.2">8</text>
</g>
</svg>
